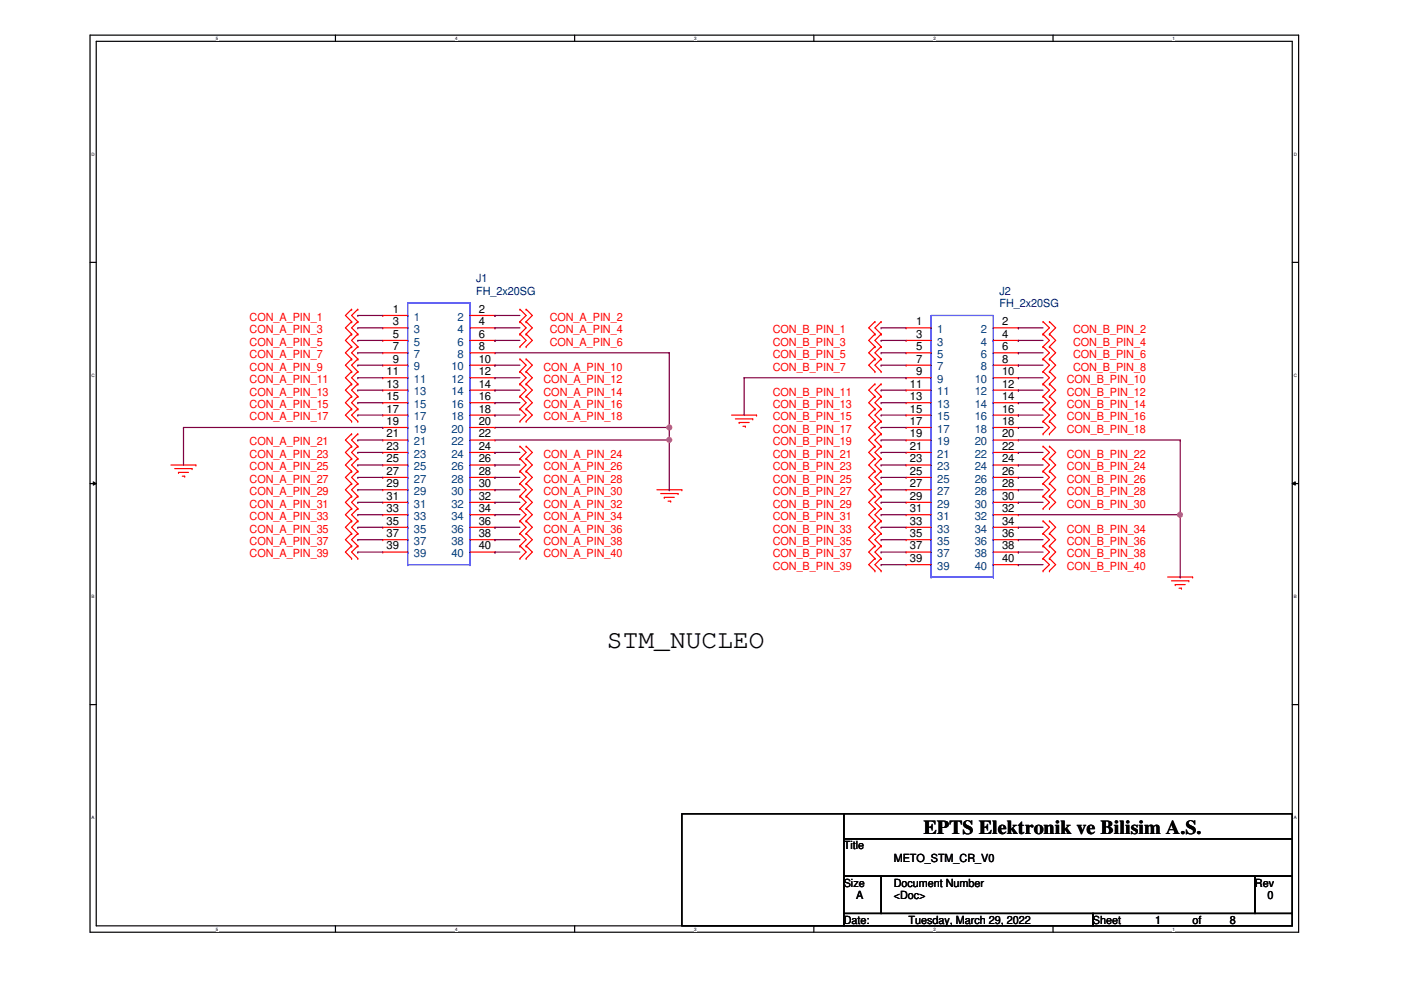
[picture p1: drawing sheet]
<svg xmlns="http://www.w3.org/2000/svg" width="297mm" height="210mm" viewBox="0 0 297 210" stroke-linecap="round" stroke-linejoin="round" font-family="sans-serif">
<path d="M19.1 7.5h256.2v190.2h-256.2zM20.4 8.8h253.6v187.5h-253.6z" fill="none" stroke="#000" stroke-width=".25"/>
<g fill="#fff">
<path d="M45.8 7.6h.5v1.1h-.5z"/>
<path d="M45.8 196.5h.5v1h-.5z"/>
</g>
<path d="M71.1 7.5v1.3M71.1 196.3v1.3" fill="none" stroke="#000" stroke-width=".25"/>
<g fill="#fff">
<path d="M96.5 7.6h.5v1.1h-.5z"/>
<path d="M96.5 196.5h.5v1h-.5z"/>
</g>
<path d="M121.8 7.5v1.3M121.8 196.3v1.3" fill="none" stroke="#000" stroke-width=".25"/>
<g fill="#fff">
<path d="M147.2 7.6h.5v1.1h-.5z"/>
<path d="M147.2 196.5h.5v1h-.5z"/>
</g>
<path d="M172.6 7.5v1.3M172.6 196.3v1.3" fill="none" stroke="#000" stroke-width=".25"/>
<g fill="#fff">
<path d="M197.9 7.6h.5v1.1h-.5z"/>
<path d="M197.9 196.5h.5v1h-.5z"/>
</g>
<path d="M223.3 7.5v1.3M223.3 196.3v1.3" fill="none" stroke="#000" stroke-width=".25"/>
<g fill="#fff">
<path d="M248.6 7.6h.5v1.1h-.5z"/>
<path d="M248.6 196.5h.5v1h-.5z"/>
<path d="M19.4 32.2h.7v1h-.7z"/>
<path d="M274.3 32.2h.7v1h-.7z"/>
<path d="M19.4 79h.7v1.1h-.7z"/>
<path d="M274.3 79h.7v1.1h-.7z"/>
</g>
<path d="M19.1 55.6h1.3M274 55.6h1.3" fill="none" stroke="#000" stroke-width=".25"/>
<g fill="#fff">
<path d="M19.4 125.9h.7v1.1h-.7z"/>
<path d="M274.3 125.9h.7v1.1h-.7z"/>
</g>
<path d="M19.1 102.5h1.3M274 102.5h1.3" fill="none" stroke="#000" stroke-width=".25"/>
<path d="M19.8 102.1l.6 .4-.6 .4zM274 102.5l.6-.4v.8z" fill="#000"/>
<path d="M19.8 102.1l.6 .4-.6 .4zM274 102.5l.6-.4v.8z" fill="none" stroke="#000" stroke-width=".21"/>
<g fill="#fff">
<path d="M19.4 172.8h.7v1.1h-.7z"/>
<path d="M274.3 172.8h.7v1.1h-.7z"/>
</g>
<path d="M19.1 149.4h1.3M274 149.4h1.3M144.6 172.6h34.3v23.7h-34.3zM178.9 172.6h95.1v5.2h-95.1zM178.9 177.8h95.1v8h-95.1zM178.9 185.8h7.9v7.9h-7.9zM178.9 193.7h52.8v2.6h-52.8zM186.8 185.8h79.3v7.9h-79.3zM231.7 193.7h42.3v2.6h-42.3zM266.1 185.8h7.9v7.9h-7.9z" fill="none" stroke="#000" stroke-width=".25"/>
<g fill="none" stroke="#f00" stroke-width=".25">
<path d="M74.5 65.6h.1M74.5 68.2h.1M74.5 70.8h.1M74.5 73.5h.1M74.5 76.1h.1M74.5 78.8h.1M74.5 65.6l-1.3 1.3 1.3 1.3M74.5 68.2l-1.3 1.3 1.3 1.3M74.5 70.8l-1.3 1.4 1.3 1.3M74.5 73.5l-1.3 1.3 1.3 1.3M74.5 76.1l-1.3 1.3 1.3 1.4M74.5 78.8l-1.3 1.3 1.3 1.3"/>
<path d="M75.9 65.6h.1M75.9 68.2h.1M75.9 70.8h.1M75.9 73.5h.1M75.9 76.1h.1M75.9 78.8h.1M75.9 65.6l-1.4 1.3 1.4 1.3M75.9 68.2l-1.4 1.3 1.4 1.3M75.9 70.8l-1.4 1.4 1.4 1.3M75.9 73.5l-1.4 1.3 1.4 1.3M75.9 76.1l-1.4 1.3 1.4 1.4M75.9 78.8l-1.4 1.3 1.4 1.3"/>
<path d="M81.2 66.9h.1M81.2 69.5h.1M81.2 72.2h.1M81.2 74.8h.1M81.2 77.4h.1M81.2 69.5h5.2M81.2 72.2h5.2M81.2 74.8h5.2M81.2 77.4h5.2M81.2 66.9h5.2M99.7 69.5h5.2M99.7 72.2h5.2"/>
<path d="M99.7 74.8h5.2M99.7 77.4h5.2M99.7 66.9h5.2M104.9 66.9h.1M104.9 69.5h.1M104.9 72.2h.1M104.9 74.8h.1M104.9 77.4h.1M110.2 65.6h.1M110.2 68.2h.1M110.2 70.8h.1M110.2 73.5h.1"/>
<path d="M110.2 76.1h.1M110.2 78.8h.1M110.2 65.6l1.3 1.3-1.3 1.3M110.2 68.2l1.3 1.3-1.3 1.3M110.2 70.8l1.3 1.4-1.3 1.3M110.2 76.1l1.3 1.3-1.3 1.4M110.2 78.8l1.3 1.3-1.3 1.3M111.5 65.6h.1M111.5 68.2h.1M111.5 70.8h.1M111.5 73.5h.1M111.5 76.1h.1"/>
<path d="M111.5 78.8h.1M111.5 65.6l1.4 1.3-1.4 1.3M111.5 68.2l1.4 1.3-1.4 1.3M111.5 70.8l1.4 1.4-1.4 1.3M111.5 76.1l1.4 1.3-1.4 1.4M111.5 78.8l1.4 1.3-1.4 1.3M185.5 68.2h.1M185.5 70.8h.1M185.5 73.5h.1M185.5 76.1h.1M185.5 78.8h.1M185.5 68.2l-1.3 1.3 1.3 1.3"/>
<path d="M185.5 70.8l-1.3 1.4 1.3 1.3M185.5 73.5l-1.3 1.3 1.3 1.3M185.5 76.1l-1.3 1.3 1.3 1.4M186.8 68.2h.1M186.8 70.8h.1M186.8 73.5h.1M186.8 76.1h.1M186.8 78.8h.1M186.8 68.2l-1.3 1.3 1.3 1.3M186.8 70.8l-1.3 1.4 1.3 1.3M186.8 73.5l-1.3 1.3 1.3 1.3M186.8 76.1l-1.3 1.3 1.3 1.4"/>
<path d="M192.1 69.5h.1M192.1 72.2h.1M192.1 74.8h.1M192.1 77.4h.1M192.1 69.5h5.3M192.1 72.2h5.3M192.1 74.8h5.3M192.1 77.4h5.3M210.6 69.5h5.3M210.6 72.2h5.3M210.6 74.8h5.3M210.6 77.4h5.3"/>
<path d="M215.9 69.5h.1M215.9 72.2h.1M215.9 74.8h.1M215.9 77.4h.1M221.1 68.2h.1M221.1 70.8h.1M221.1 73.5h.1M221.1 76.1h.1M221.1 78.8h.1M221.1 68.2l1.4 1.3-1.4 1.3M221.1 70.8l1.4 1.4-1.4 1.3M221.1 73.5l1.4 1.3-1.4 1.3"/>
<path d="M221.1 76.1l1.4 1.3-1.4 1.4M221.1 78.8l1.4 1.3-1.4 1.3M222.5 68.2h.1M222.5 70.8h.1M222.5 73.5h.1M222.5 76.1h.1M222.5 78.8h.1M222.5 68.2l1.3 1.3-1.3 1.3M222.5 70.8l1.3 1.4-1.3 1.3M222.5 73.5l1.3 1.3-1.3 1.3M222.5 76.1l1.3 1.3-1.3 1.4M222.5 78.8l1.3 1.3-1.3 1.3"/>
<path d="M36.2 98.6h5.3M37 99.4h3.7M40.7 99.4h.1M41.5 98.6h.1M74.5 81.4h.1M74.5 84h.1M74.5 86.7h.1M74.5 89.3h.1M74.5 92h.1M74.5 94.6h.1M74.5 97.2h.1M74.5 99.9h.1"/>
<path d="M74.5 81.4l-1.3 1.3 1.3 1.3M74.5 84l-1.3 1.4 1.3 1.3M74.5 86.7l-1.3 1.3 1.3 1.3M74.5 92l-1.3 1.3 1.3 1.3M74.5 94.6l-1.3 1.3 1.3 1.3M74.5 97.2l-1.3 1.4 1.3 1.3M74.5 99.9l-1.3 1.3 1.3 1.3M75.9 81.4h.1M75.9 84h.1M75.9 86.7h.1M75.9 89.3h.1M75.9 92h.1"/>
<path d="M75.9 94.6h.1M75.9 97.2h.1M75.9 99.9h.1M75.9 81.4l-1.4 1.3 1.4 1.3M75.9 84l-1.4 1.4 1.4 1.3M75.9 86.7l-1.4 1.3 1.4 1.3M75.9 92l-1.4 1.3 1.4 1.3M75.9 94.6l-1.4 1.3 1.4 1.3M75.9 97.2l-1.4 1.4 1.4 1.3M75.9 99.9l-1.4 1.3 1.4 1.3M81.2 80.1h.1M81.2 82.7h.1"/>
<path d="M81.2 85.4h.1M81.2 88h.1M81.2 90.6h.1M81.2 93.3h.1M81.2 95.9h.1M81.2 98.6h.1M81.2 98.6h5.2M81.2 88h5.2M81.2 80.1h5.2M81.2 82.7h5.2M81.2 85.4h5.2M81.2 90.6h5.2"/>
<path d="M81.2 93.3h5.2M81.2 95.9h5.2M99.7 98.6h5.2M99.7 88h5.2M99.7 80.1h5.2M99.7 82.7h5.2M99.7 85.4h5.2M99.7 90.6h5.2M99.7 93.3h5.2M99.7 95.9h5.2M104.9 80.1h.1M104.9 82.7h.1"/>
<path d="M104.9 85.4h.1M104.9 88h.1M104.9 90.6h.1M104.9 93.3h.1M104.9 95.9h.1M104.9 98.6h.1M110.2 81.4h.1M110.2 84h.1M110.2 86.7h.1M110.2 89.3h.1M110.2 94.6h.1M110.2 97.2h.1"/>
<path d="M110.2 99.9h.1M110.2 81.4l1.3 1.3-1.3 1.3M110.2 84l1.3 1.4-1.3 1.3M110.2 86.7l1.3 1.3-1.3 1.3M110.2 94.6l1.3 1.3-1.3 1.3M110.2 97.2l1.3 1.4-1.3 1.3M110.2 99.9l1.3 1.3-1.3 1.3M111.5 81.4h.1M111.5 84h.1M111.5 86.7h.1M111.5 89.3h.1M111.5 94.6h.1"/>
<path d="M111.5 97.2h.1M111.5 99.9h.1M111.5 81.4l1.4 1.3-1.4 1.3M111.5 84l1.4 1.4-1.4 1.3M111.5 86.7l1.4 1.3-1.4 1.3M111.5 94.6l1.4 1.3-1.4 1.3M111.5 97.2l1.4 1.4-1.4 1.3M111.5 99.9l1.4 1.3-1.4 1.3M155.1 88h5.3M155.9 88.8h3.7M156.7 89.6h.1M156.7 89.6h2.1"/>
<path d="M157.5 90.4h.5M158 90.4h.1M159.6 88.8h.1M160.4 88h.1M185.5 81.4h.1M185.5 84h.1M185.5 86.7h.1M185.5 89.3h.1M185.5 92h.1M185.5 94.6h.1M185.5 97.2h.1M185.5 99.9h.1"/>
<path d="M185.5 81.4l-1.3 1.3 1.3 1.3M185.5 84l-1.3 1.4 1.3 1.3M185.5 86.7l-1.3 1.3 1.3 1.3M185.5 89.3l-1.3 1.3 1.3 1.4M185.5 92l-1.3 1.3 1.3 1.3M185.5 94.6l-1.3 1.3 1.3 1.3M185.5 97.2l-1.3 1.4 1.3 1.3M185.5 99.9l-1.3 1.3 1.3 1.3M186.8 81.4h.1M186.8 84h.1M186.8 86.7h.1M186.8 89.3h.1"/>
<path d="M186.8 92h.1M186.8 94.6h.1M186.8 97.2h.1M186.8 99.9h.1M186.8 81.4l-1.3 1.3 1.3 1.3M186.8 84l-1.3 1.4 1.3 1.3M186.8 86.7l-1.3 1.3 1.3 1.3M186.8 89.3l-1.3 1.3 1.3 1.4M186.8 92l-1.3 1.3 1.3 1.3M186.8 94.6l-1.3 1.3 1.3 1.3M186.8 97.2l-1.3 1.4 1.3 1.3M186.8 99.9l-1.3 1.3 1.3 1.3"/>
<path d="M192.1 80.1h.1M192.1 82.7h.1M192.1 85.4h.1M192.1 88h.1M192.1 90.6h.1M192.1 93.3h.1M192.1 95.9h.1M192.1 98.6h.1M192.1 98.6h5.3M192.1 88h5.3M192.1 80.1h5.3M192.1 82.7h5.3"/>
<path d="M192.1 85.4h5.3M192.1 90.6h5.3M192.1 93.3h5.3M192.1 95.9h5.3M210.6 98.6h5.3M210.6 88h5.3M210.6 80.1h5.3M210.6 82.7h5.3M210.6 85.4h5.3M210.6 90.6h5.3M210.6 93.3h5.3M210.6 95.9h5.3"/>
<path d="M215.9 80.1h.1M215.9 82.7h.1M215.9 85.4h.1M215.9 88h.1M215.9 90.6h.1M215.9 93.3h.1M215.9 95.9h.1M215.9 98.6h.1M221.1 81.4h.1M221.1 84h.1M221.1 86.7h.1M221.1 89.3h.1"/>
<path d="M221.1 92h.1M221.1 94.6h.1M221.1 97.2h.1M221.1 99.9h.1M221.1 81.4l1.4 1.3-1.4 1.3M221.1 84l1.4 1.4-1.4 1.3M221.1 86.7l1.4 1.3-1.4 1.3M221.1 89.3l1.4 1.3-1.4 1.4M221.1 94.6l1.4 1.3-1.4 1.3M221.1 97.2l1.4 1.4-1.4 1.3M221.1 99.9l1.4 1.3-1.4 1.3M222.5 81.4h.1"/>
<path d="M222.5 84h.1M222.5 86.7h.1M222.5 89.3h.1M222.5 92h.1M222.5 94.6h.1M222.5 97.2h.1M222.5 99.9h.1M222.5 81.4l1.3 1.3-1.3 1.3M222.5 84l1.3 1.4-1.3 1.3M222.5 86.7l1.3 1.3-1.3 1.3M222.5 89.3l1.3 1.3-1.3 1.4M222.5 94.6l1.3 1.3-1.3 1.3"/>
<path d="M222.5 97.2l1.3 1.4-1.3 1.3M222.5 99.9l1.3 1.3-1.3 1.3M37.8 100.2h.1M37.8 100.2h2.2M38.7 101h.5M39.2 101h.1M74.5 105.2h.1M74.5 107.8h.1M74.5 110.4h.1M74.5 113.1h.1M74.5 115.7h.1M74.5 118.4h.1"/>
<path d="M74.5 102.5h.1M74.5 105.2l-1.3 1.3 1.3 1.3M74.5 107.8l-1.3 1.3 1.3 1.3M74.5 110.4l-1.3 1.4 1.3 1.3M74.5 113.1l-1.3 1.3 1.3 1.3M74.5 115.7l-1.3 1.4 1.3 1.3M74.5 102.5l-1.3 1.3 1.3 1.4M75.9 105.2h.1M75.9 107.8h.1M75.9 110.4h.1M75.9 113.1h.1M75.9 115.7h.1"/>
<path d="M75.9 118.4h.1M75.9 102.5h.1M75.9 105.2l-1.4 1.3 1.4 1.3M75.9 107.8l-1.4 1.3 1.4 1.3M75.9 110.4l-1.4 1.4 1.4 1.3M75.9 113.1l-1.4 1.3 1.4 1.3M75.9 115.7l-1.4 1.4 1.4 1.3M75.9 102.5l-1.4 1.3 1.4 1.4M81.2 101.2h.1M81.2 103.8h.1M81.2 106.5h.1M81.2 109.1h.1"/>
<path d="M81.2 111.8h.1M81.2 114.4h.1M81.2 117.1h.1M81.2 103.8h5.2M81.2 101.2h5.2M81.2 106.5h5.2M81.2 109.1h5.2M81.2 111.8h5.2M81.2 114.4h5.2M81.2 117.1h5.2M99.7 103.8h5.2M99.7 101.2h5.2"/>
<path d="M99.7 106.5h5.2M99.7 109.1h5.2M99.7 111.8h5.2M99.7 114.4h5.2M99.7 117.1h5.2M104.9 101.2h.1M104.9 103.8h.1M104.9 106.5h.1M104.9 109.1h.1M104.9 111.8h.1M104.9 114.4h.1M104.9 117.1h.1"/>
<path d="M110.2 102.5h.1M110.2 105.2h.1M110.2 107.8h.1M110.2 110.4h.1M110.2 113.1h.1M110.2 115.7h.1M110.2 118.4h.1M110.2 102.5l1.3 1.3-1.3 1.4M110.2 105.2l1.3 1.3-1.3 1.3M110.2 107.8l1.3 1.3-1.3 1.3M110.2 110.4l1.3 1.4-1.3 1.3M110.2 113.1l1.3 1.3-1.3 1.3"/>
<path d="M110.2 115.7l1.3 1.4-1.3 1.3M111.5 102.5h.1M111.5 105.2h.1M111.5 107.8h.1M111.5 110.4h.1M111.5 113.1h.1M111.5 115.7h.1M111.5 118.4h.1M111.5 102.5l1.4 1.3-1.4 1.4M111.5 105.2l1.4 1.3-1.4 1.3M111.5 107.8l1.4 1.3-1.4 1.3M111.5 110.4l1.4 1.4-1.4 1.3"/>
<path d="M111.5 113.1l1.4 1.3-1.4 1.3M111.5 115.7l1.4 1.4-1.4 1.3M139.3 103.8h5.3M140.1 104.6h3.7M140.8 105.5h.1M140.8 105.5h2.2M141.6 106.3h.6M142.2 106.3h.1M143.8 104.6h.1M144.6 103.8h.1M185.5 102.5h.1M185.5 105.2h.1"/>
<path d="M185.5 107.8h.1M185.5 110.4h.1M185.5 113.1h.1M185.5 115.7h.1M185.5 118.4h.1M185.5 113.1l-1.3 1.3 1.3 1.3M185.5 102.5l-1.3 1.3 1.3 1.4M185.5 105.2l-1.3 1.3 1.3 1.3M185.5 107.8l-1.3 1.3 1.3 1.3M185.5 110.4l-1.3 1.4 1.3 1.3M185.5 115.7l-1.3 1.4 1.3 1.3M185.5 118.4l-1.3 1.3 1.3 1.3"/>
<path d="M186.8 102.5h.1M186.8 105.2h.1M186.8 107.8h.1M186.8 110.4h.1M186.8 113.1h.1M186.8 115.7h.1M186.8 118.4h.1M186.8 102.5l-1.3 1.3 1.3 1.4M186.8 105.2l-1.3 1.3 1.3 1.3M186.8 107.8l-1.3 1.3 1.3 1.3M186.8 110.4l-1.3 1.4 1.3 1.3M186.8 113.1l-1.3 1.3 1.3 1.3"/>
<path d="M186.8 115.7l-1.3 1.4 1.3 1.3M186.8 118.4l-1.3 1.3 1.3 1.3M192.1 101.2h.1M192.1 103.8h.1M192.1 106.5h.1M192.1 109.1h.1M192.1 111.8h.1M192.1 114.4h.1M192.1 117.1h.1M192.1 119.7h.1M192.1 103.8h5.3M192.1 101.2h5.3"/>
<path d="M192.1 106.5h5.3M192.1 109.1h5.3M192.1 111.8h5.3M192.1 114.4h5.3M192.1 117.1h5.3M192.1 119.7h5.3M210.6 103.8h5.3M210.6 101.2h5.3M210.6 106.5h5.3M210.6 109.1h5.3M210.6 111.8h5.3M210.6 114.4h5.3"/>
<path d="M210.6 117.1h5.3M210.6 119.7h5.3M215.9 101.2h.1M215.9 103.8h.1M215.9 106.5h.1M215.9 109.1h.1M215.9 111.8h.1M215.9 114.4h.1M215.9 117.1h.1M215.9 119.7h.1M221.1 102.5h.1M221.1 105.2h.1"/>
<path d="M221.1 107.8h.1M221.1 110.4h.1M221.1 113.1h.1M221.1 115.7h.1M221.1 118.4h.1M221.1 102.5l1.4 1.3-1.4 1.4M221.1 105.2l1.4 1.3-1.4 1.3M221.1 110.4l1.4 1.4-1.4 1.3M221.1 113.1l1.4 1.3-1.4 1.3M221.1 115.7l1.4 1.4-1.4 1.3M221.1 118.4l1.4 1.3-1.4 1.3M222.5 102.5h.1"/>
<path d="M222.5 105.2h.1M222.5 107.8h.1M222.5 110.4h.1M222.5 113.1h.1M222.5 115.7h.1M222.5 118.4h.1M222.5 102.5l1.3 1.3-1.3 1.4M222.5 105.2l1.3 1.3-1.3 1.3M222.5 110.4l1.3 1.4-1.3 1.3M222.5 113.1l1.3 1.3-1.3 1.3M222.5 115.7l1.3 1.4-1.3 1.3M222.5 118.4l1.3 1.3-1.3 1.3"/>
<path d="M185.5 121h.1M186.8 121h.1M221.1 121h.1M222.5 121h.1M247.6 122.3h5.3M248.4 123.1h3.7M249.2 124h.1M249.2 124h2.1M250 124.7h.5M250.5 124.7h.1M252.1 123.1h.1M252.9 122.3h.1"/>
</g>
<g fill="none" stroke="#00f" stroke-width=".25">
<path d="M86.4 64.2h.1M86.4 66.9h.1M86.4 69.5h.1M86.4 72.2h.1M86.4 74.8h.1M86.4 77.4h.1M86.4 64.2h13.3M86.4 64.2v55.5M99.7 64.2h.1M99.7 66.9h.1M99.7 69.5h.1M99.7 72.2h.1"/>
<path d="M99.7 74.8h.1M99.7 77.4h.1M99.7 64.2v55.5M197.4 66.9h.1M197.4 69.5h.1M197.4 72.2h.1M197.4 74.8h.1M197.4 77.4h.1M197.4 66.9h13.2M197.4 66.9v55.4M210.6 66.9h.1M210.6 69.5h.1"/>
<path d="M210.6 72.2h.1M210.6 74.8h.1M210.6 77.4h.1M210.6 66.9v55.4M86.4 80.1h.1M86.4 82.7h.1M86.4 85.4h.1M86.4 88h.1M86.4 90.6h.1M86.4 93.3h.1M86.4 95.9h.1M86.4 98.6h.1"/>
<path d="M99.7 80.1h.1M99.7 82.7h.1M99.7 85.4h.1M99.7 88h.1M99.7 90.6h.1M99.7 93.3h.1M99.7 95.9h.1M99.7 98.6h.1M197.4 80.1h.1M197.4 82.7h.1M197.4 85.4h.1M197.4 88h.1"/>
<path d="M197.4 90.6h.1M197.4 93.3h.1M197.4 95.9h.1M197.4 98.6h.1M210.6 80.1h.1M210.6 82.7h.1M210.6 85.4h.1M210.6 88h.1M210.6 90.6h.1M210.6 93.3h.1M210.6 95.9h.1M210.6 98.6h.1"/>
<path d="M86.4 119.7h.1M86.4 101.2h.1M86.4 103.8h.1M86.4 106.5h.1M86.4 109.1h.1M86.4 111.8h.1M86.4 114.4h.1M86.4 117.1h.1M86.4 119.7h13.3M99.7 119.7h.1M99.7 101.2h.1M99.7 103.8h.1"/>
<path d="M99.7 106.5h.1M99.7 109.1h.1M99.7 111.8h.1M99.7 114.4h.1M99.7 117.1h.1M197.4 101.2h.1M197.4 103.8h.1M197.4 106.5h.1M197.4 109.1h.1M197.4 111.8h.1M197.4 114.4h.1M197.4 117.1h.1"/>
<path d="M197.4 119.7h.1M210.6 101.2h.1M210.6 103.8h.1M210.6 106.5h.1M210.6 109.1h.1M210.6 111.8h.1M210.6 114.4h.1M210.6 117.1h.1M210.6 119.7h.1M197.4 122.3h.1M197.4 122.3h13.2M210.6 122.3h.1"/>
</g>
<g fill="none" stroke="#800040" stroke-width=".25">
<path d="M75.9 66.9h.1M75.9 69.5h.1M75.9 72.2h.1M75.9 74.8h.1M75.9 77.4h.1M75.9 66.9h5.3M75.9 69.5h5.3M75.9 72.2h5.3M75.9 74.8h5.3M75.9 77.4h5.3M104.9 66.9h.1M104.9 69.5h.1"/>
<path d="M104.9 72.2h.1M104.9 77.4h.1M104.9 66.9h5.3M104.9 69.5h5.3M104.9 72.2h5.3M104.9 74.8h37M104.9 77.4h5.3M141.9 74.8h.1M141.9 74.8v15.8M186.8 69.5h.1M186.8 72.2h.1M186.8 74.8h.1"/>
<path d="M186.8 77.4h.1M186.8 69.5h5.3M186.8 72.2h5.3M186.8 74.8h5.3M186.8 77.4h5.3M215.9 69.5h.1M215.9 72.2h.1M215.9 74.8h.1M215.9 77.4h.1M215.9 69.5h5.2M215.9 72.2h5.2M215.9 74.8h5.2"/>
<path d="M215.9 77.4h5.2M75.9 80.1h.1M75.9 82.7h.1M75.9 85.4h.1M75.9 88h.1M75.9 93.3h.1M75.9 95.9h.1M75.9 98.6h.1M75.9 80.1h5.3M75.9 82.7h5.3M75.9 85.4h5.3M75.9 88h5.3"/>
<path d="M75.9 93.3h5.3M75.9 95.9h5.3M75.9 98.6h5.3M104.9 80.1h.1M104.9 82.7h.1M104.9 85.4h.1M104.9 88h.1M104.9 95.9h.1M104.9 98.6h.1M104.9 80.1h5.3M104.9 82.7h5.3M104.9 85.4h5.3"/>
<path d="M104.9 88h5.3M104.9 95.9h5.3M104.9 98.6h5.3M141.9 90.6h.1M186.8 82.7h.1M186.8 85.4h.1M186.8 88h.1M186.8 90.6h.1M186.8 93.3h.1M186.8 95.9h.1M186.8 98.6h.1M186.8 82.7h5.3"/>
<path d="M186.8 85.4h5.3M186.8 88h5.3M186.8 93.3h5.3M186.8 95.9h5.3M186.8 98.6h5.3M186.8 90.6h5.3M215.9 80.1h.1M215.9 82.7h.1M215.9 85.4h.1M215.9 88h.1M215.9 90.6h.1M215.9 95.9h.1"/>
<path d="M215.9 98.6h.1M215.9 80.1h5.2M215.9 82.7h5.2M215.9 85.4h5.2M215.9 88h5.2M215.9 95.9h5.2M215.9 98.6h5.2M215.9 90.6h5.2M75.9 101.2h.1M75.9 103.8h.1M75.9 106.5h.1M75.9 109.1h.1"/>
<path d="M75.9 111.8h.1M75.9 114.4h.1M75.9 117.1h.1M75.9 101.2h5.3M75.9 103.8h5.3M75.9 106.5h5.3M75.9 109.1h5.3M75.9 111.8h5.3M75.9 114.4h5.3M75.9 117.1h5.3M104.9 101.2h.1M104.9 103.8h.1"/>
<path d="M104.9 106.5h.1M104.9 109.1h.1M104.9 111.8h.1M104.9 114.4h.1M104.9 117.1h.1M104.9 101.2h5.3M104.9 103.8h5.3M104.9 106.5h5.3M104.9 109.1h5.3M104.9 111.8h5.3M104.9 114.4h5.3M104.9 117.1h5.3"/>
<path d="M186.8 101.2h.1M186.8 103.8h.1M186.8 106.5h.1M186.8 109.1h.1M186.8 111.8h.1M186.8 114.4h.1M186.8 117.1h.1M186.8 119.7h.1M186.8 101.2h5.3M186.8 103.8h5.3M186.8 106.5h5.3M186.8 109.1h5.3"/>
<path d="M186.8 111.8h5.3M186.8 114.4h5.3M186.8 117.1h5.3M186.8 119.7h5.3M215.9 101.2h.1M215.9 103.8h.1M215.9 106.5h.1M215.9 111.8h.1M215.9 114.4h.1M215.9 117.1h.1M215.9 119.7h.1M215.9 101.2h5.2"/>
<path d="M215.9 103.8h5.2M215.9 106.5h5.2M215.9 111.8h5.2M215.9 114.4h5.2M215.9 117.1h5.2M215.9 119.7h5.2"/>
</g>
<circle cx="141.9" cy="90.6" r=".51" fill="#f0f"/>
<circle cx="141.9" cy="90.6" r=".51" fill="none" stroke="#f0f" stroke-width=".25"/>
<path d="M104.9 90.6h37M104.9 93.3h37M141.9 90.6h.1M141.9 93.3h.1M141.9 90.6v13.2M141.9 103.8h.1" fill="none" stroke="#800040" stroke-width=".25"/>
<circle cx="141.9" cy="93.3" r=".51" fill="#f0f"/>
<circle cx="141.9" cy="93.3" r=".51" fill="none" stroke="#f0f" stroke-width=".25"/>
<path d="M38.9 90.6h.1M38.9 90.6v8M38.9 90.6h42.3M81.2 90.6h.1M215.9 93.3h34.3M250.2 93.3h.1M250.2 93.3v15.8M250.2 109.1h.1" fill="none" stroke="#800040" stroke-width=".25"/>
<circle cx="250.2" cy="109.1" r=".51" fill="#f0f"/>
<circle cx="250.2" cy="109.1" r=".51" fill="none" stroke="#f0f" stroke-width=".25"/>
<path d="M157.8 80.1h.1M157.8 80.1v7.9M157.8 80.1h34.3M192.1 80.1h.1M215.9 109.1h34.3M250.2 109.1h.1M250.2 109.1v13.2M250.2 122.3h.1" fill="none" stroke="#800040" stroke-width=".25"/>
<circle cx="141.9" cy="90.6" r=".51" fill="#f0f"/>
<circle cx="141.9" cy="90.6" r=".51" fill="none" stroke="#f0f" stroke-width=".25"/>
<circle cx="141.9" cy="93.3" r=".51" fill="#f0f"/>
<circle cx="141.9" cy="93.3" r=".51" fill="none" stroke="#f0f" stroke-width=".25"/>
<circle cx="250.2" cy="109.1" r=".51" fill="#f0f"/>
<circle cx="250.2" cy="109.1" r=".51" fill="none" stroke="#f0f" stroke-width=".25"/>
<text font-size="5.5" x="128.7" y="137.3">STM_NUCLEO</text>
<text font-size="4.2" x="195.8" y="176.9">EPTS Elektronik ve Bilisim A.S.</text>
<g font-size="2.4" fill="#000080">
<text x="101" y="59.8">J1</text>
<text x="101" y="62.5">FH_2x20SG</text>
<text x="211.9" y="62.5">J2</text>
<text x="211.9" y="65.1">FH_2x20SG</text>
</g>
<g font-size="2.4" fill="#f00">
<text x="52.9" y="68">CON_A_PIN_1</text>
<text x="52.9" y="70.7">CON_A_PIN_3</text>
<text x="116.5" y="68">CON_A_PIN_2</text>
<text x="116.5" y="70.7">CON_A_PIN_4</text>
<text x="163.8" y="70.7">CON_B_PIN_1</text>
<text x="227.5" y="70.7">CON_B_PIN_2</text>
<text x="52.9" y="73.3">CON_A_PIN_5</text>
<text x="52.9" y="75.9">CON_A_PIN_7</text>
<text x="116.5" y="73.3">CON_A_PIN_6</text>
<text x="163.8" y="73.3">CON_B_PIN_3</text>
<text x="163.8" y="75.9">CON_B_PIN_5</text>
<text x="227.5" y="73.3">CON_B_PIN_4</text>
<text x="227.5" y="75.9">CON_B_PIN_6</text>
<text x="52.9" y="78.6">CON_A_PIN_9</text>
<text x="52.9" y="81.2">CON_A_PIN_11</text>
<text x="52.9" y="83.9">CON_A_PIN_13</text>
<text x="115.2" y="78.6">CON_A_PIN_10</text>
<text x="115.2" y="81.2">CON_A_PIN_12</text>
<text x="115.2" y="83.9">CON_A_PIN_14</text>
<text x="163.8" y="78.6">CON_B_PIN_7</text>
<text x="163.8" y="83.9">CON_B_PIN_11</text>
<text x="226.2" y="81.2">CON_B_PIN_10</text>
<text x="226.2" y="83.9">CON_B_PIN_12</text>
<text x="227.5" y="78.6">CON_B_PIN_8</text>
<text x="52.9" y="86.5">CON_A_PIN_15</text>
<text x="52.9" y="89.2">CON_A_PIN_17</text>
<text x="115.2" y="86.5">CON_A_PIN_16</text>
<text x="115.2" y="89.2">CON_A_PIN_18</text>
<text x="163.8" y="86.5">CON_B_PIN_13</text>
<text x="163.8" y="89.2">CON_B_PIN_15</text>
<text x="226.2" y="86.5">CON_B_PIN_14</text>
<text x="226.2" y="89.2">CON_B_PIN_16</text>
<text x="52.9" y="94.4">CON_A_PIN_21</text>
<text x="163.8" y="91.8">CON_B_PIN_17</text>
<text x="163.8" y="94.4">CON_B_PIN_19</text>
<text x="226.2" y="91.8">CON_B_PIN_18</text>
<text x="52.9" y="97.1">CON_A_PIN_23</text>
<text x="52.9" y="99.7">CON_A_PIN_25</text>
<text x="115.2" y="97.1">CON_A_PIN_24</text>
<text x="115.2" y="99.7">CON_A_PIN_26</text>
<text x="163.8" y="97.1">CON_B_PIN_21</text>
<text x="163.8" y="99.7">CON_B_PIN_23</text>
<text x="226.2" y="97.1">CON_B_PIN_22</text>
<text x="226.2" y="99.7">CON_B_PIN_24</text>
<text x="52.9" y="107.7">CON_A_PIN_31</text>
<text x="52.9" y="102.4">CON_A_PIN_27</text>
<text x="52.9" y="105">CON_A_PIN_29</text>
<text x="115.2" y="105">CON_A_PIN_30</text>
<text x="115.2" y="107.7">CON_A_PIN_32</text>
<text x="115.2" y="102.4">CON_A_PIN_28</text>
<text x="163.8" y="102.4">CON_B_PIN_25</text>
<text x="163.8" y="105">CON_B_PIN_27</text>
<text x="163.8" y="107.7">CON_B_PIN_29</text>
<text x="226.2" y="102.4">CON_B_PIN_26</text>
<text x="226.2" y="105">CON_B_PIN_28</text>
<text x="226.2" y="107.7">CON_B_PIN_30</text>
<text x="52.9" y="110.3">CON_A_PIN_33</text>
<text x="52.9" y="112.9">CON_A_PIN_35</text>
<text x="115.2" y="110.3">CON_A_PIN_34</text>
<text x="115.2" y="112.9">CON_A_PIN_36</text>
<text x="163.8" y="110.3">CON_B_PIN_31</text>
<text x="163.8" y="112.9">CON_B_PIN_33</text>
<text x="226.2" y="112.9">CON_B_PIN_34</text>
<text x="52.9" y="115.6">CON_A_PIN_37</text>
<text x="52.9" y="118.2">CON_A_PIN_39</text>
<text x="115.2" y="115.6">CON_A_PIN_38</text>
<text x="115.2" y="118.2">CON_A_PIN_40</text>
<text x="163.8" y="115.6">CON_B_PIN_35</text>
<text x="163.8" y="118.2">CON_B_PIN_37</text>
<text x="226.2" y="115.6">CON_B_PIN_36</text>
<text x="226.2" y="118.2">CON_B_PIN_38</text>
<text x="163.8" y="120.9">CON_B_PIN_39</text>
<text x="226.2" y="120.9">CON_B_PIN_40</text>
</g>
<g font-size="2.4">
<text x="83.3" y="66.3">1</text>
<text x="83.3" y="69">3</text>
<text x="83.3" y="71.6">5</text>
<text x="101.5" y="66.3">2</text>
<text x="101.5" y="69">4</text>
<text x="101.5" y="71.6">6</text>
<text x="194.2" y="69">1</text>
<text x="194.2" y="71.6">3</text>
<text x="212.5" y="69">2</text>
<text x="212.5" y="71.6">4</text>
<text x="83.3" y="74.3">7</text>
<text x="83.3" y="76.9">9</text>
<text x="101.5" y="74.3">8</text>
<text x="101.5" y="76.9">10</text>
<text x="194.2" y="74.3">5</text>
<text x="194.2" y="76.9">7</text>
<text x="212.5" y="74.3">6</text>
<text x="212.5" y="76.9">8</text>
<text x="82" y="79.5">11</text>
<text x="82" y="82.2">13</text>
<text x="101.5" y="79.5">12</text>
<text x="101.5" y="82.2">14</text>
<text x="192.9" y="82.2">11</text>
<text x="194.2" y="79.5">9</text>
<text x="212.5" y="79.5">10</text>
<text x="212.5" y="82.2">12</text>
<text x="82" y="84.8">15</text>
<text x="82" y="87.5">17</text>
<text x="101.5" y="84.8">16</text>
<text x="101.5" y="87.5">18</text>
<text x="192.9" y="84.8">13</text>
<text x="192.9" y="87.5">15</text>
<text x="212.5" y="84.8">14</text>
<text x="212.5" y="87.5">16</text>
<text x="82" y="90.1">19</text>
<text x="82" y="92.8">21</text>
<text x="82" y="95.4">23</text>
<text x="101.5" y="90.1">20</text>
<text x="101.5" y="92.8">22</text>
<text x="101.5" y="95.4">24</text>
<text x="192.9" y="90.1">17</text>
<text x="192.9" y="92.8">19</text>
<text x="192.9" y="95.4">21</text>
<text x="212.5" y="90.1">18</text>
<text x="212.5" y="92.8">20</text>
<text x="212.5" y="95.4">22</text>
<text x="82" y="98">25</text>
<text x="82" y="100.7">27</text>
<text x="101.5" y="98">26</text>
<text x="101.5" y="100.7">28</text>
<text x="192.9" y="98">23</text>
<text x="192.9" y="100.7">25</text>
<text x="212.5" y="98">24</text>
<text x="212.5" y="100.7">26</text>
<text x="82" y="103.3">29</text>
<text x="82" y="106">31</text>
<text x="101.5" y="103.3">30</text>
<text x="101.5" y="106">32</text>
<text x="192.9" y="103.3">27</text>
<text x="192.9" y="106">29</text>
<text x="212.5" y="103.3">28</text>
<text x="212.5" y="106">30</text>
<text x="82" y="108.6">33</text>
<text x="82" y="111.3">35</text>
<text x="82" y="113.9">37</text>
<text x="101.5" y="108.6">34</text>
<text x="101.5" y="111.3">36</text>
<text x="101.5" y="113.9">38</text>
<text x="192.9" y="108.6">31</text>
<text x="192.9" y="111.3">33</text>
<text x="192.9" y="113.9">35</text>
<text x="212.5" y="108.6">32</text>
<text x="212.5" y="111.3">34</text>
<text x="212.5" y="113.9">36</text>
<text x="82" y="116.5">39</text>
<text x="101.5" y="116.5">40</text>
<text x="192.9" y="116.5">37</text>
<text x="192.9" y="119.2">39</text>
<text x="212.5" y="116.5">38</text>
<text x="212.5" y="119.2">40</text>
<text x="178.9" y="180">Title</text>
<text x="189.5" y="182.7">METO_STM_CR_V0</text>
<text x="178.9" y="188">Size</text>
<text x="181.5" y="190.6">A</text>
<text x="189.5" y="190.6">&lt;Doc&gt;</text>
<text x="189.5" y="188">Document Number</text>
<text x="266.1" y="188">Rev</text>
<text x="268.7" y="190.6">0</text>
<text x="178.9" y="195.9">Date:</text>
<text x="192.6" y="195.9">Tuesday, March 29, 2022</text>
<text x="231.7" y="195.9">Sheet</text>
<text x="244.9" y="195.9">1</text>
<text x="252.9" y="195.9">of</text>
<text x="260.8" y="195.9">8</text>
</g>
<g font-size="2.4" fill="#004080">
<text x="87.8" y="68">1</text>
<text x="87.8" y="70.6">3</text>
<text x="97" y="68">2</text>
<text x="97" y="70.6">4</text>
<text x="198.7" y="70.6">1</text>
<text x="208" y="70.6">2</text>
<text x="87.8" y="73.3">5</text>
<text x="87.8" y="75.9">7</text>
<text x="97" y="73.3">6</text>
<text x="97" y="75.9">8</text>
<text x="198.7" y="73.3">3</text>
<text x="198.7" y="75.9">5</text>
<text x="208" y="73.3">4</text>
<text x="208" y="75.9">6</text>
<text x="87.8" y="78.5">9</text>
<text x="87.8" y="81.2">11</text>
<text x="87.8" y="83.8">13</text>
<text x="95.7" y="78.5">10</text>
<text x="95.7" y="81.2">12</text>
<text x="95.7" y="83.8">14</text>
<text x="198.7" y="78.5">7</text>
<text x="198.7" y="81.2">9</text>
<text x="198.7" y="83.8">11</text>
<text x="206.7" y="81.2">10</text>
<text x="206.7" y="83.8">12</text>
<text x="208" y="78.5">8</text>
<text x="87.8" y="86.5">15</text>
<text x="87.8" y="89.1">17</text>
<text x="95.7" y="86.5">16</text>
<text x="95.7" y="89.1">18</text>
<text x="198.7" y="86.5">13</text>
<text x="198.7" y="89.1">15</text>
<text x="206.7" y="86.5">14</text>
<text x="206.7" y="89.1">16</text>
<text x="87.8" y="91.7">19</text>
<text x="87.8" y="94.4">21</text>
<text x="95.7" y="91.7">20</text>
<text x="95.7" y="94.4">22</text>
<text x="198.7" y="91.7">17</text>
<text x="198.7" y="94.4">19</text>
<text x="206.7" y="91.7">18</text>
<text x="206.7" y="94.4">20</text>
<text x="87.8" y="97">23</text>
<text x="87.8" y="99.7">25</text>
<text x="95.7" y="97">24</text>
<text x="95.7" y="99.7">26</text>
<text x="198.7" y="97">21</text>
<text x="198.7" y="99.7">23</text>
<text x="206.7" y="97">22</text>
<text x="206.7" y="99.7">24</text>
<text x="87.8" y="102.3">27</text>
<text x="87.8" y="104.9">29</text>
<text x="87.8" y="107.6">31</text>
<text x="95.7" y="102.3">28</text>
<text x="95.7" y="104.9">30</text>
<text x="95.7" y="107.6">32</text>
<text x="198.7" y="102.3">25</text>
<text x="198.7" y="104.9">27</text>
<text x="198.7" y="107.6">29</text>
<text x="206.7" y="102.3">26</text>
<text x="206.7" y="104.9">28</text>
<text x="206.7" y="107.6">30</text>
<text x="87.8" y="110.2">33</text>
<text x="87.8" y="112.9">35</text>
<text x="95.7" y="110.2">34</text>
<text x="95.7" y="112.9">36</text>
<text x="198.7" y="110.2">31</text>
<text x="198.7" y="112.9">33</text>
<text x="206.7" y="110.2">32</text>
<text x="206.7" y="112.9">34</text>
<text x="87.8" y="115.5">37</text>
<text x="87.8" y="118.2">39</text>
<text x="95.7" y="115.5">38</text>
<text x="95.7" y="118.2">40</text>
<text x="198.7" y="115.5">35</text>
<text x="198.7" y="118.2">37</text>
<text x="206.7" y="115.5">36</text>
<text x="206.7" y="118.2">38</text>
<text x="198.7" y="120.8">39</text>
<text x="206.7" y="120.8">40</text>
</g>
<g font-size=".9">
<text x="45.8" y="8.5">5</text>
<text x="96.5" y="8.5">4</text>
<text x="147.2" y="8.5">3</text>
<text x="197.9" y="8.5">2</text>
<text x="248.6" y="8.5">1</text>
<text x="19.4" y="33">D</text>
<text x="274.3" y="33">D</text>
<text x="19.4" y="79.9">C</text>
<text x="274.3" y="79.9">C</text>
<text x="19.4" y="126.8">B</text>
<text x="274.3" y="126.8">B</text>
<text x="19.4" y="173.7">A</text>
<text x="274.3" y="173.7">A</text>
<text x="45.8" y="197.3">5</text>
<text x="96.5" y="197.3">4</text>
<text x="147.2" y="197.3">3</text>
<text x="197.9" y="197.3">2</text>
<text x="248.6" y="197.3">1</text>
</g>
</svg>
